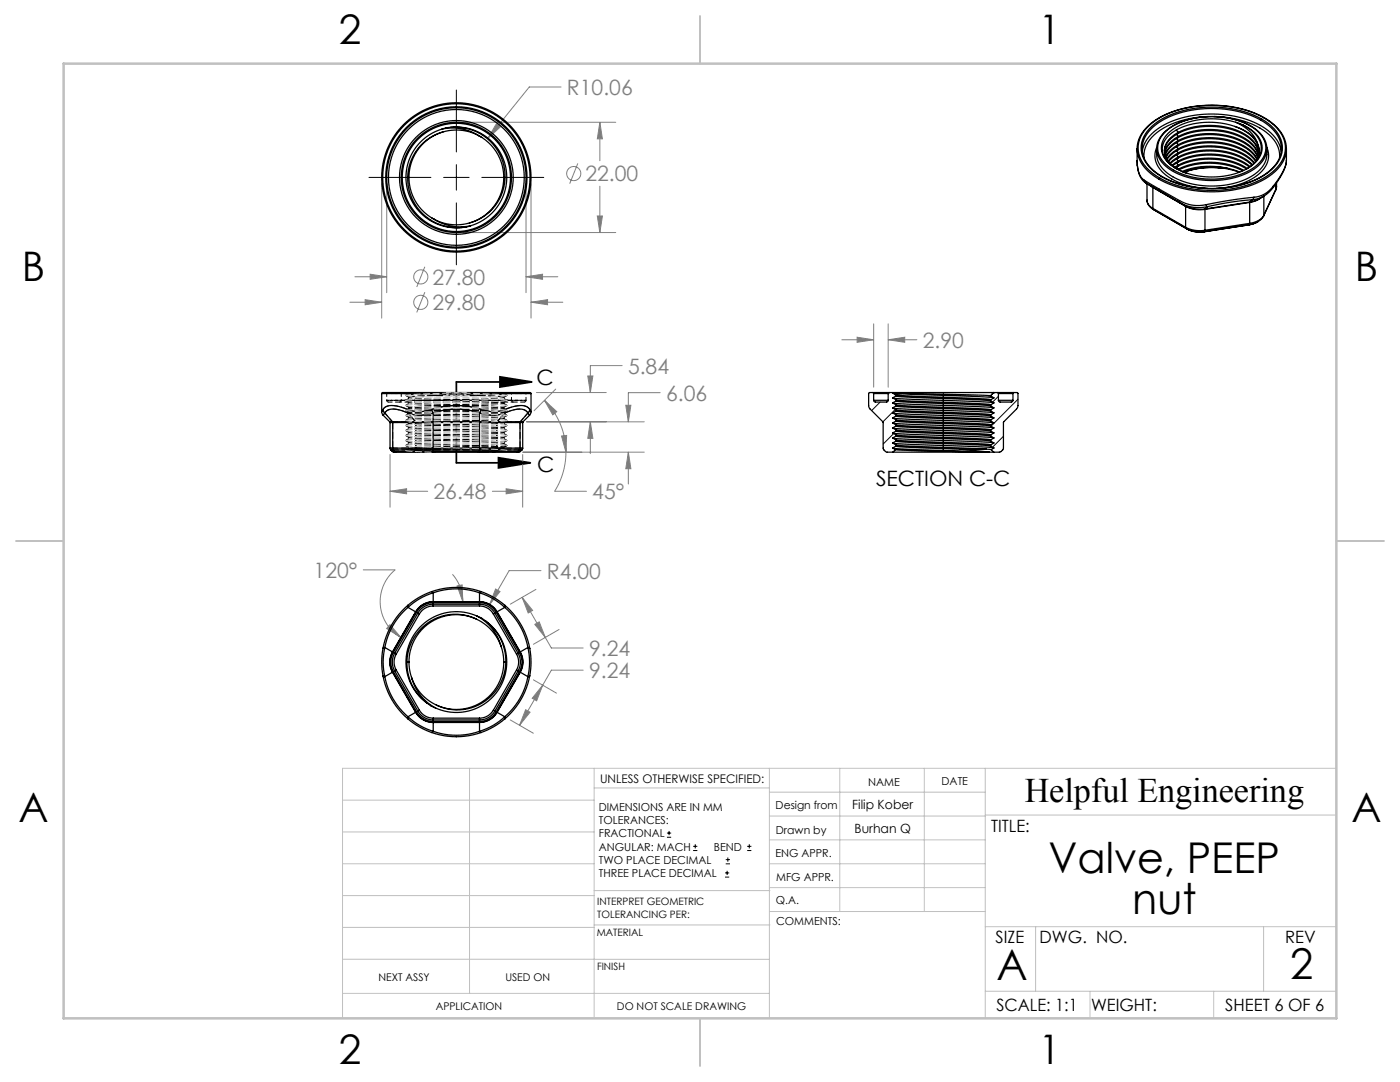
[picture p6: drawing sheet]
<svg xmlns="http://www.w3.org/2000/svg" width="279mm" height="216mm" viewBox="0 0 279 216" stroke-linecap="round" stroke-linejoin="round" font-family="sans-serif">
<g fill="none" stroke="#808080" stroke-width=".2">
<path d="M112 17.4h-6.4l-8.2 10.2M76.2 36.7v26.8M77.2 36.7v21.7M92.3 24.4h30.6M99.1 24.7l.8 .6-2.5 2.3zM105 36.7v21.7M106 36.7v26.8M115.3 32.6l-1.6 4M119.7 24.4l.5 3.3h-1zM119.7 24.4v7.7M119.7 37.2v9.2M70.8 55.2h6.4"/>
<path d="M72.9 59.8l3.3 .5-3.3 .5zM73.9 54.7l3.3 .5-3.3 .5zM84.8 53.2l-1.6 4.1M84.8 58.3l-1.6 4M92.3 46.4h30.6M105 55.2l3.3-.5v1zM105 55.2h6.3M119.2 43.1h1l-.5 3.3zM69.8 60.3h6.4M106 60.3l3.3-.5v1zM106 60.3h6.3M107 78.3h14"/>
<path d="M108.7 79.9l2.4 2.2-.8 .7zM108.7 79.9a14.6 14.6 0 0 1 4.2 10.3M110.9 77.6l-4.3 4.4M117.3 75h1l-.5 3.3zM124.2 73h-6.4v5.3M131.8 78.4h-6.4v5.8M168 67.8h6.4M171.1 67.3l3.3 .5-3.3 .5zM174.4 64.6v12.7M177.3 67.8l3.3-.5v1zM177.3 64.6v12.7M177.3 67.8h5.7"/>
<path d="M77.8 98l3.3-.5v1zM77.8 90.7v10.5M77.8 98h7.6M98.3 98h6M101 97.5l3.3 .5-3.3 .5zM104.3 90.7v10.5M104.3 90.2h24.3M105.1 84.2h23.5M112.1 87l1-.1-.2 3.3zM112.9 90.2a14.6 14.6 0 0 1-2.2 7.8h6.3M117.8 84.2l.5 3.3h-1zM117.8 84.2v6.3"/>
<path d="M124.9 80.9h1l-.5 3.3zM125.4 90.2l.5 3.3h-1zM125.4 90.2v6.4M72.5 113.7h6.3a8.2 8.2 0 0 0 1.2 13.5M90.3 114.6a8.2 8.2 0 0 1 2.1 5.4M91.2 116.9l1-.2 .2 3.3zM98.9 117.5l.9 .5-2.1 2.6zM104.2 119.2l2.1 2.6-.9 .5zM104.2 119.2l5.8 10.1h6.4M107 117.6l-5.2 3M108 113.9h-6.4l-3.9 6.7M77.8 124.6l2.2 2.6-2.8-1.8z"/>
<path d="M106.5 135.7l4.6 2.6M106.7 124.6l.9-.5 1.2 3.1zM108.3 136.7l-1.2 3.1-.9-.5zM111.6 125.6l-5.1 3M116.4 133.7h-6.4l-6.3 11M101.8 143.7l4.6 2.6M104.9 141.6l.9 .5-2.1 2.6z"/>
<circle cx="114.5" cy="34.6" r="1.41"/>
<circle cx="84" cy="55.2" r="1.41"/>
<circle cx="84" cy="60.3" r="1.41"/>
</g>
<g fill="none" stroke="#000" stroke-width=".2">
<path d="M91.1 18v12.3M73.6 35.4h12.4M88.5 35.4h5.1M91.1 32.9v5M96.2 35.4h12.3M91.1 40.5v12.3M133.1 167.1h.8M133.1 166.2h.8M133.5 165.8v.8M138.3 169.7h.9M138.3 168.9h.9M138.8 168.5v.8"/>
<path d="M144.7 175h.8M144.7 174.2h.8M144.8 172.4h.9M144.8 171.5h.9M145.1 173.8v.8M145.3 171.1v.8M149.1 169.7h.9M149.1 168.9h.9M149.5 168.5v.8"/>
</g>
<path d="M91.1 76.2h15M99.8 75.2l6.3 1-6.3 1zM91.1 92.4h14.7M99.5 91.3l6.3 1.1-6.3 1z" fill="none" stroke="#000" stroke-width=".35"/>
<path d="M91.1 76.2v16.2" fill="none" stroke="#000" stroke-width=".35" stroke-dasharray="6.3 1.3 1.3 1.3 1.3 1.3" stroke-dashoffset="1.5"/>
<g fill="none" stroke="#c0c0c0" stroke-width=".2">
<path d="M68.4 159.7h50.2M93.7 153.3v44.9M118.6 153.3v49.9M118.6 157.2h34.9M153.5 153.3v49.9M153.5 158.1h43.1M167.6 153.3v28.6M184.5 153.3v28.6M196.6 153.3v49.9M266.7 153.3h-198.3v49.9M68.4 178.7h50.2M68.4 172.4h50.2"/>
<path d="M68.4 166h50.2M118.6 177.7h35.1M153.5 167.6h43.1M153.5 162.8h43.1M153.5 172.4h43.1M153.5 177.1h43.1M196.6 162.6h70.1M68.4 198.2h85.1M68.4 185.1h50.2M68.4 191.4h50.2M118.6 191.4h34.9M118.6 184.6h35.1"/>
<path d="M153.7 181.9h42.9M196.6 197.8h70.1M196.6 184.9h70.1M206.7 184.9v12.9M217.5 197.8v5.4M242.2 197.8v5.4M252.2 184.9v12.9"/>
</g>
<path d="M139.7 3.2v9.5M3.2 107.9h9.5M266.7 107.9h9.5M139.7 203.2v9.5" fill="none" stroke="#c0c0c0" stroke-width=".25"/>
<path d="M12.7 12.7h254v190.5h-254z" fill="none" stroke="#c0c0c0" stroke-width=".5"/>
<path d="M99.8 75.2l6.3 1-6.3 1zM99.5 91.3l6.3 1.1-6.3 1z" fill="#000"/>
<path d="M77.8 98l3.3-.5v1zM101 97.5l3.3 .5-3.3 .5zM112.1 87l1-.1-.2 3.3zM108.7 79.9l2.4 2.2-.8 .7zM124.9 80.9h1l-.5 3.3zM125.4 90.2l.5 3.3h-1zM117.3 75h1l-.5 3.3zM117.8 84.2l.5 3.3h-1zM73.9 54.7l3.3 .5-3.3 .5zM105 55.2l3.3-.5v1zM119.7 24.4l.5 3.3h-1zM119.2 43.1h1l-.5 3.3zM99.1 24.7l-1.7 2.9 2.5-2.3zM72.9 59.8l3.3 .5-3.3 .5zM106 60.3l3.3-.5v1zM104.2 119.2l2.1 2.6-.9 .5zM106.7 124.6l.9-.5 1.2 3.1zM98.9 117.5l-1.2 3.1 2.1-2.6zM108.3 136.7l-1.2 3.1-.9-.5zM104.9 141.6l.9 .5-2.1 2.6zM77.8 124.6l2.2 2.6-2.8-1.8zM91.2 116.9l1-.2 .2 3.3zM177.3 67.8l3.3-.5v1zM171.1 67.3l3.3 .5-3.3 .5z" fill="#808080"/>
<g fill="none" stroke="#000" stroke-width=".25">
<path d="M81.4 35.4a9.9 9.9 0 0 0 10.8 10M81.4 35.4h.2M81.6 35.4a9.5 9.5 0 0 0 5 8.3M88.2 25.8a10.1 10.1 0 0 0-7 11.6 10.1 10.1 0 0 0 11 8M88.2 25.8a9.8 9.8 0 0 1 7.4 1.3M88.3 26.4a9.4 9.4 0 0 0-6.7 9M89.9 25.4a10.1 10.1 0 0 1 11 8 10.1 10.1 0 0 1-7 11.6M89.9 25.4a9.9 9.9 0 0 1 10.9 10M89.9 25.4l-1.7 .4M95.6 27.1l.6 .3M95.6 27.1a9.7 9.7 0 0 0-14.2 8.3M95.6 27.1a9.5 9.5 0 0 1 4.9 8.3"/>
<path d="M100.5 35.4a9.4 9.4 0 0 1-6.6 9M100.5 35.4h.3M100.8 35.4a9.7 9.7 0 0 1-14.2 8.3M226.9 29.7a7.2 7.2 0 0 1 4.2-6 22.1 22.1 0 0 1 22.5 .6 7 7 0 0 1 3.1 5.4M226.9 29.7v2.3M226.9 32v.1M226.9 32.1l.1 .8M226.9 32l.1 .9M227 32.9a4.5 4.5 0 0 0 1.7 3.7M227 32.9a3.7 3.7 0 0 0 1.4 3.1M227.9 29.7a7 7 0 0 1 4.3-5.8 21.6 21.6 0 0 1 19.9 .4 6.7 6.7 0 0 1 3.6 5.4M227.9 29.7h.1"/>
<path d="M227.9 29.7a6.6 6.6 0 0 0 3.8 5.4 21.4 21.4 0 0 0 20.8-.3 6.6 6.6 0 0 0 3.2-5.1M228 30.2a7.6 7.6 0 0 1 4.7-5.5 21.7 21.7 0 0 1 19.4 .7 7 7 0 0 1 3.6 4.9M228.4 36l7 4M228.4 36l.4 .6M228.7 36.5l.1 .1M228.8 36.6l6.5 3.8M228.8 36.6l7.8 4.5M228.9 39.9a1.96 1.96 0 0 0 1.2 1.7M228.9 36.7v3.2M228.9 40a2.2 2.2 0 0 0 1.3 1.8M229.2 25.2a18.9 18.9 0 0 1 12.6-4.2 19.2 19.2 0 0 1 12.5 4 5.6 5.6 0 0 1 .2 8.9 18.9 18.9 0 0 1-12.7 4.1 19.2 19.2 0 0 1-12.4-4 5.6 5.6 0 0 1-.2-8.8zM229.4 25.7a16.9 16.9 0 0 1 11.5-4.3 19.6 19.6 0 0 1 12.3 3.3 5.6 5.6 0 0 1 2.2 7 11.7 11.7 0 0 1-8 5.3 21.8 21.8 0 0 1-16.2-2.2 6.4 6.4 0 0 1-3.4-5.8l.5-1.7z"/>
<path d="M229.6 37l.5 .4M230 37.3l.1 .1M230.1 37.4l6.5 3.8M230.1 37.4v4.2M230.8 29.7a6.1 6.1 0 0 1 4.1-5 16.2 16.2 0 0 1 15.6 1 5.2 5.2 0 0 1 2.3 4M230.8 29.7a5.6 5.6 0 0 0 3.5 4.6 17 17 0 0 0 16-.6 5.1 5.1 0 0 0 2.5-4M230.8 29.7v1.1a5.7 5.7 0 0 0 3.7 4.7 16.9 16.9 0 0 0 16-.8 5 5 0 0 0 2.3-3.9v-1.1M230.8 29.4a4.4 4.4 0 0 0 1.9 5.6 14.9 14.9 0 0 0 8.3 2.6M232.3 26.6a13.9 13.9 0 0 1 10.6-3.3 12 12 0 0 1 8.8 3.7 4.2 4.2 0 0 1-1.2 6.2 16.2 16.2 0 0 1-17.3 0 4.2 4.2 0 0 1-.9-6.6zM232.4 30.2a5 5 0 0 1 3.6-4 14.7 14.7 0 0 1 13.3 1.4 4.9 4.9 0 0 1 2 3M232.4 30.6a5.4 5.4 0 0 1 3.9-3.7 14.5 14.5 0 0 1 13.2 1.7l1 1.1 .7 1.3M232.5 31a6.7 6.7 0 0 1 5.1-3.7 14.1 14.1 0 0 1 12 2.2l1 1.1 .4 .8"/>
<path d="M232.7 31.4a7 7 0 0 1 4.9-3.3 14.4 14.4 0 0 1 11.9 2.1l.8 .8 .5 .8M232.8 31.6a4.8 4.8 0 0 0 2 2.1M232.8 31.6a5.8 5.8 0 0 0 2.1 2.1M232.9 31.8a9.4 9.4 0 0 1 7.1-3.3 13.6 13.6 0 0 1 9.5 2.5l1.1 1.2M233.2 32.2a10.7 10.7 0 0 1 8-2.9 11.8 11.8 0 0 1 9.1 3.3M233.6 32.7a12.5 12.5 0 0 1 10.2-2.4 11 11 0 0 1 6.1 2.7M234 33.1a14.1 14.1 0 0 1 13.4-1l2 1.2M234.6 33.5a14.5 14.5 0 0 1 14.2 .2M234.8 25.9l.3 .5M234.8 26.8l.3 .4M234.8 31.7l.3 .4M234.8 33.3l.3 .5"/>
<path d="M234.8 28.5l.3 .4M234.8 30.9l.3 .4M234.8 32.5l.3 .5M234.8 27.6l.3 .5M234.8 29.3l.3 .4M234.8 30.1l.3 .4M235.1 27.2a4.7 4.7 0 0 0-2.7 3.3M235.1 28.1a5.2 5.2 0 0 0-2.6 2.8M235.1 28.9l-1.4 1-1 1.4M235.1 27.2a14.6 14.6 0 0 1 14.1 .9 5.1 5.1 0 0 1 2 2.8M235.1 28.9a14.6 14.6 0 0 1 14.1 .8l1 1 .7 1M235.1 30.5l-1 .7-1 .9"/>
<path d="M235.1 30.5a14.4 14.4 0 0 1 14.4 1.1l.9 .9M235.1 32.1l-1.2 .9M235.1 32.1a14.4 14.4 0 0 1 14.4 1.1M235.1 33.8a14.9 14.9 0 0 1 13.1 .2M235.1 26.4a4.1 4.1 0 0 0-2.6 4.3l.3 .9M235.1 26.4a14.4 14.4 0 0 1 14.4 1.1l1.1 1.3 .5 .9 .2 .8M235.1 28.1a14.4 14.4 0 0 1 14.4 1.1l1.1 1.2 .5 .9M235.1 29.7l-1.5 1-.7 1M235.1 29.7a14.6 14.6 0 0 1 14.1 .8l.7 .7 .8 .9M235.1 31.3l-1.6 1.2M235.1 31.3a14.7 14.7 0 0 1 13.9 .8l1 .8M235.1 33l-.7 .4"/>
<path d="M235.1 33a14.7 14.7 0 0 1 13.8 .6M235.1 33.8h.1M235.3 33.9a15 15 0 0 1 12.7 .2M235.8 34.1l1.2 .5M237.8 33.8l-1.6 .5M237.8 33.8a16.9 16.9 0 0 1 9.5 .6M241.1 23.3a17.8 17.8 0 0 0-10.7 3.6 5.6 5.6 0 0 0-2.1 4.6M242.3 23.2a17.4 17.4 0 0 1 11 3.7 5.5 5.5 0 0 1 2.1 4.6M243.5 33.5a15.9 15.9 0 0 0-7.2 .9M243.5 33.5l-2.2-.1-1.7 .2-3.3 .8M243.5 33.5l.6 .1M245.1 33.6a15.3 15.3 0 0 0-9.2 .6"/>
<path d="M245.1 33.6a16 16 0 0 0-7.3 .2M245.1 33.6l2.3 .7M246.4 25.2a7.4 7.4 0 0 1 4.7 3.9l.2 1.1M246.4 25.2a7.5 7.5 0 0 1 4.5 3.2M246.4 25.2a14.5 14.5 0 0 0-12.5 1.3 3.8 3.8 0 0 0 0 6.6l.8 .5M246.6 24.4l1.5 .6M246.6 24.4a15.3 15.3 0 0 0-12.8 1.6 4 4 0 0 0-.1 6.9l1.4 .9 1.9 .8M246.6 24.4a7.6 7.6 0 0 1 4.3 4M248.1 25a5.4 5.4 0 0 1 3.8 4.7 5.7 5.7 0 0 1-3.9 4.4 16.4 16.4 0 0 1-11 .5M248.1 25a5.5 5.5 0 0 1 3.6 4.7 5.3 5.3 0 0 1-3 4.1M249.9 39.9l-4.3 .4-4.7 .9M249.9 39.9l-.5 .4"/>
<path d="M250.3 39.4l-4.6 .5-5 .9M250.3 39.4l-.4 .5M250.9 28.4a3.7 3.7 0 0 1-.4 3.9M251.7 39.4l-.1 .1a4.7 4.7 0 0 1-2.2 .9M252.2 39.2l-1.2 .4-1.1 .3M252.2 39.2l-1.5 .8-1.3 .3M252.2 39.1v3.8M252.8 29.4a4.4 4.4 0 0 1-1.9 5.6 14.9 14.9 0 0 1-8.1 2.6M252.8 29.4v.3M254.1 37.4l-1 1.1-.9 .7M254.1 37.1a5.3 5.3 0 0 1-3.8 2.3M254.1 37.1v.3"/>
<path d="M254.6 37.8l-2.4 5.3M254.6 36.7v1.1M254.8 37.2l-.2 .7v-.1M254.8 37.2l-.2 .6M254.8 36.5v.7M255.7 29.7h.1M256.7 32a9.6 9.6 0 0 1-2.6 5.1M256.7 32a10.8 10.8 0 0 1-2.6 5.4M256.7 29.7a7.3 7.3 0 0 1-4.2 6 23.1 23.1 0 0 1-21.7-.2 7.2 7.2 0 0 1-3.9-5.8M256.7 29.7v2.3M86.2 43.5l.4 .2M86.6 43.7a9.8 9.8 0 0 0 7.3 1.3"/>
<path d="M93.9 45l-1.7 .4M230.1 41.6l.1 .2M230.1 41.6l6.5 3.8M230.2 41.8l6.7 3.9M235.3 40.4a7.5 7.5 0 0 0 5.6 .8M235.4 40a7.3 7.3 0 0 0 5.3 .8M235.4 40l-.1 .4M236.6 41.1a6.3 6.3 0 0 0 3.9 .6M236.6 41.1v.1M236.6 41.2l1.8 .6h2.1M236.6 45.4l1.8 .6h2.1M236.6 45.4a4.1 4.1 0 0 0 3.5 .8h.3"/>
<path d="M236.6 41.2v4.2M236.9 45.7a5.4 5.4 0 0 0 3.5 .5M237 45.7a5.5 5.5 0 0 0 3.3 .5M240.4 46.2h-.1M240.4 46.2h.1M240.5 46l-.1 .2M240.5 41.8v4.2M240.5 41.7v.1M240.7 40.8l.2 .4M240.9 41.2l-.4 .5M249.3 44.9h.1M249.3 44.9l-9 1.3"/>
<path d="M249.4 44.8l-9 1.4M249.4 44.8l-.1 .1M249.4 44.6v.2M249.4 40.4l-8.9 1.4M249.4 40.4v4.2M249.4 44.6l-8.9 1.4M249.4 40.3v.1M249.4 40.3l-8.9 1.4M250.8 44.4l-1.5 .5M251.1 44.2l-1.7 .6M251.1 44.2l-.3 .2M252.2 43.1l-.5 .6-.6 .5"/>
<path d="M252.2 42.9a3.7 3.7 0 0 1-2.8 1.7M252.2 42.9v.2M76.2 78.5l.2-.2h29.4l.2 .2M76.2 78.5h29.8M76.2 78.5v3.7M106 78.5v3.7M174.2 78.3h-.7l-.1 .2v2.8l2.8 3 .1 5.4 .6 .5h1.3M174.2 78.3l.2 .2M174.2 78.3h3.2M174.4 79.9l.1 .2 .2 .1h2.3l.3-.3M174.4 78.5h2.9M174.4 79.9h2.9"/>
<path d="M174.4 78.5v1.4M177.3 78.5v1.4M177.5 78.3l-.2 .2M177.5 78.3h.7M178.2 78.3h19.7M178.2 78.3v.1M178.2 78.4l20.1 1M178.2 79.4l20.1 1M178.2 78.4l10.1 .3M178.2 78.4l.2 .2M178.4 78.6l1.5 .3M178.4 78.6l.4 .3"/>
<path d="M178.8 79l-.7 .4 .7 .4M178.8 79l2 .2 7.5 .3M178.8 78.9h1.1M178.8 79.8l2 .2 7.5 .3M178.8 78.9v.1M178.8 79.8v.2M179.9 78.9l8.4 .4M188.3 78.7l9.1 .2M188.3 79.3l7.4 .3 2 .2M188.3 79.5l7.4 .3 2 .2M188.3 78.7v.6M188.3 79.5v.8"/>
<path d="M197.4 78.9h.3M197.4 78.9l.3 .1M197.7 79l.7 .4-.7 .4M197.7 78.9v.1M197.7 79.8v.2M197.9 78.3l.2 .3M197.9 78.3h.3M198.1 78.6l-.4 .3M198.2 78.3l.1 .1M198.2 78.3h.1M198.3 78.3h.1M198.3 78.3h.8"/>
<path d="M198.3 78.3v.1M198.3 78.4l-.2 .2M199.1 78.3l.2 .2M199.1 78.3h3.3M199.3 79.9l.1 .2 .2 .1h2.3l.3-.3M199.3 78.5h2.9M199.3 79.9h2.9M199.3 78.5v1.4M202.2 78.5v1.4M202.4 78.3l-.2 .2M202.4 78.3h.6l.2 .2-.1 2.8-2.8 3-.1 5.4-.6 .5h-1.3M76.2 82.2l.3 .7"/>
<path d="M76.4 81.7a2.37 2.37 0 0 1 2.7-.7l2.3 .7M76.4 81.7l.4 .7M76.4 81.7l-.2 .5M76.5 82.9l1.3 1.3M76.8 82.4a2.13 2.13 0 0 1 2.5-.7l2.1 .7M76.8 82.4l-.3 .5M76.8 82.4l1.5 1.8M77.8 84.2v.1M77.8 84.2h.5M77.8 89.4l.2 .4M77.8 84.3h.6M77.8 89.4h.6"/>
<path d="M77.8 84.3v5.1M78 89.8h.5M78 89.8l.3 .3M78.3 90.1l.8 .1M78.3 90.1h.5M78.3 84.2l.1 .1M78.3 84.2h4.6M78.4 89.4l.1 .4M78.4 84.3h4.6M78.4 89.4h4.6M78.4 84.3v5.1M78.5 89.8h4.6"/>
<path d="M78.5 89.8l.3 .3M78.8 90.1l.3 .1M78.8 90.1h4.6M79.1 90.2h4.6M81.4 81.7a6.5 6.5 0 0 0 4.7 0M81.4 81.7v.7M81.4 82.4a7.3 7.3 0 0 0 5.1 0M81.4 82.4l1.5 1.8M82.9 84.2h3.6M82.9 84.2l.1 .1M83 84.3h3.5M83 89.4h3.5"/>
<path d="M83 89.4l.1 .4M83 84.3v5.1M83.1 89.8h3.4M83.1 89.8l.3 .3M83.4 90.1h3.1M83.4 90.1l.3 .1M83.7 90.2h2.8M86.1 81.7a15.9 15.9 0 0 1 9.9 0M86.1 81.7l.4 .7M86.5 82.4a13.9 13.9 0 0 1 9.2 0M86.5 84.2v.1M86.5 89.4v.4"/>
<path d="M86.5 90.1v.1M86.5 84.2h9.2M86.5 82.4v1.8M86.5 84.3v5.1M86.5 89.8v.3M86.5 84.3h9.2M86.5 89.4h9.2M86.5 89.8h9.2M86.5 90.1h9.2M86.5 90.2h9.2M95.7 82.4a7.3 7.3 0 0 0 5 0M95.7 84.2h3.5"/>
<path d="M95.7 84.2v.1M95.7 84.3h3.5M95.7 89.4v.4M95.7 89.4h3.5M95.7 89.8h3.3M95.7 90.1h3.1M95.7 90.2h2.8M95.7 90.1v.1M95.7 82.4v1.8M95.7 84.3v5.1M95.7 89.8v.3M96 81.7a6.5 6.5 0 0 0 4.8 0"/>
<path d="M96 81.7l-.3 .7M98.5 90.2h4.6M98.8 90.1l-.3 .1M98.8 90.1h4.6M99 89.8h4.7M99 89.8l-.2 .3M99.2 89.4l-.2 .4M99.2 84.3h4.6M99.2 89.4h4.6M99.2 84.3v5.1M99.2 84.2v.1M99.2 84.2h4.6"/>
<path d="M100.7 82.4a5.5 5.5 0 0 1 4-.6l.7 .6M100.7 82.4l-1.5 1.8M100.8 81.7a6.3 6.3 0 0 1 4.2-.6l.7 .6M100.8 81.7l-.1 .7M103.4 90.1l-.3 .1M103.4 90.1h.5M103.7 89.8h.5M103.7 89.8l-.3 .3M103.8 89.4l-.1 .4M103.8 84.3h.5M103.8 89.4h.5M103.8 84.3v5.1"/>
<path d="M103.8 84.2v.1M103.8 84.2h.6M103.9 90.1l-.8 .1M104.2 89.8l-.3 .3M104.3 89.4l-.1 .4M104.3 84.3v5.1M104.4 84.2l-.1 .1M105.4 82.4l.3 .5M105.4 82.4l-1.6 1.8M105.7 82.9l-1.3 1.3M105.7 81.7l-.3 .7M105.7 81.7l.3 .5"/>
<path d="M106 82.2l-.3 .7M178.2 90.2h18.2M178.2 89.4l18.8 .8M178.2 86.4l20.1 1M178.2 85.4l20.1 1M178.2 81.4l20.1 1M178.2 83.4l20.1 1M178.2 82.4l20.1 1M178.2 88.4l20.1 1M178.2 87.4l20.1 1M178.2 84.4l20.1 1M178.2 80.4l20.1 1"/>
<path d="M178.7 89.7l9.6 .3M178.7 89.7l-.5 .5M178.8 89l-.7 .4 .6 .3M178.8 86l-.7 .4 .7 .4M178.8 86l2 .2 7.5 .3M178.8 85.8l2 .2 7.5 .3M178.8 85l-.7 .4 .7 .4M178.8 81.8l2 .2 7.5 .3M178.8 81l-.7 .4 .7 .4M178.8 82l2 .2 7.5 .3M178.8 83l-.7 .4 .7 .4M178.8 83l2 .2 7.5 .3"/>
<path d="M178.8 82l-.7 .4 .7 .4M178.8 82.8l2 .2 7.5 .3M178.8 81l2 .2 7.5 .3M178.8 85l2 .2 7.5 .3M178.8 89l2 .2 7.5 .3M178.8 88l-.7 .4 .7 .4M178.8 88l2 .2 7.5 .3M178.8 87l-.7 .4 .7 .4M178.8 87l2 .2 7.5 .3M178.8 84l-.7 .4 .7 .4M178.8 84l2 .2 7.5 .3M178.8 80l-.7 .4 .7 .4"/>
<path d="M178.8 80l2 .2 7.5 .3M178.8 80.8l2 .2 7.5 .3M178.8 84.8l2 .2 7.5 .3M178.8 88.8l2 .2 7.5 .3M178.8 87.8l2 .2 7.5 .3M178.8 86.8l2 .2 7.5 .3M178.8 83.8l2 .2 7.5 .3M178.8 80.8v.2M178.8 81.8v.2M178.8 82.8v.2M178.8 83.8v.2M178.8 84.8v.2"/>
<path d="M178.8 85.8v.2M178.8 86.8v.2M178.8 87.8v.2M178.8 88.8v.2M188.3 90l8.1 .2M188.3 86.3l7.4 .3 2 .2M188.3 86.5l7.4 .3 2 .2M188.3 82.3l7.4 .3 2 .2M188.3 82.5l7.4 .3 2 .2M188.3 83.3l7.4 .3 2 .2M188.3 83.5l7.4 .3 2 .2M188.3 81.3l7.4 .3 2 .2"/>
<path d="M188.3 81.5l7.4 .3 2 .2M188.3 85.3l7.4 .3 2 .2M188.3 85.5l7.4 .3 2 .2M188.3 89.3l8.5 .3M188.3 89.5l3.2 .1M188.3 88.3l7.4 .3 2 .2M188.3 88.5l7.4 .3 2 .2M188.3 87.3l7.4 .3 2 .2M188.3 87.5l7.4 .3 2 .2M188.3 84.3l7.4 .3 2 .2M188.3 84.5l7.4 .3 2 .2M188.3 80.3l7.4 .3 2 .2"/>
<path d="M188.3 80.5l7.4 .3 2 .2M188.3 80.5v.8M188.3 81.5v.8M188.3 82.5v.8M188.3 83.5v.8M188.3 84.5v.8M188.3 85.5v.8M188.3 86.5v.8M188.3 87.5v.8M188.3 88.5v.8M188.3 89.5v.5M191.5 89.6h5.3"/>
<path d="M191.5 89.6l5.9 .6M196.4 90.2h.6M196.8 89.6l1 .1M197 90.2h.4M197.4 90.2h.9M197.7 87l.7 .4-.7 .4M197.7 84l.7 .4-.7 .4M197.7 80l.7 .4-.7 .4M197.7 86l.7 .4-.7 .4M197.7 81l.7 .4-.7 .4M197.7 82l.7 .4-.7 .4M197.7 85l.7 .4-.7 .4"/>
<path d="M197.7 88l.7 .4-.7 .4M197.7 83l.7 .4-.7 .4M197.7 89l.7 .4-.6 .3M197.7 80.8v.2M197.7 81.8v.2M197.7 82.8v.2M197.7 83.8v.2M197.7 84.8v.2M197.7 85.8v.2M197.7 86.8v.2M197.7 87.8v.2M197.7 88.8v.2"/>
<path d="M197.8 89.7l.5 .5M86.1 118.1a14.9 14.9 0 0 0-4.7 2.7M86.1 118.1l.4 .2M86.1 118.1a14.9 14.9 0 0 1 9.9 0M86.5 118.3a12.9 12.9 0 0 0-5.1 2.9M86.5 118.3a13.9 13.9 0 0 1 9.2 0M86.5 118.3v1.7M95.7 118.3a12.9 12.9 0 0 1 5 2.9M95.7 118.3v1.7M96 118.1l-.3 .2M96 118.1a14.9 14.9 0 0 1 4.8 2.7M76.4 129.4a14.9 14.9 0 0 0 0 5.4"/>
<path d="M76.4 134.8l.4 .2M76.4 134.8a14.9 14.9 0 0 0 5 8.6M76.8 135a13.9 13.9 0 0 0 4.6 8M76.8 129.2a12.9 12.9 0 0 0 0 5.8M76.8 129.2l-.4 .2M76.8 129.2l1.5 .9M78.3 130.1h.1M78.3 130.1a4.1 4.1 0 0 0 0 4M78.3 134.1l-1.5 .9M78.3 134.1l4.6 8M78.4 130.1l.1 .1M78.4 130.1a4 4 0 0 0 0 4"/>
<path d="M78.4 134.1h-.1M78.4 134.1l4.6 8M78.5 130.2a3.9 3.9 0 0 0 0 3.8M78.5 134l-.1 .1M78.5 130.2l.3 .1M78.5 134l4.6 8M78.8 130.3l.3 .2M78.8 130.3a3.5 3.5 0 0 0 0 3.6M78.8 133.9l4.6 8M78.8 133.9l-.3 .1M79.1 130.5a3.2 3.2 0 0 0 0 3.2M79.1 133.7l-.3 .2"/>
<path d="M79.1 133.7l4.6 8M81.2 132.1a10 10 0 0 0 4 8.2M81.2 132.1h.4M81.4 120.8v.4M81.4 120.8a14.9 14.9 0 0 0-5 8.6M81.4 121.2a13.9 13.9 0 0 0-4.6 8M81.4 121.2l1.5 .9M81.6 132.1l.2 1.6 .4 1.6M82.1 135.2l.2 .3M82.2 135.3a9.6 9.6 0 0 0 4.7 6M82.9 122.1h.1M82.9 122.1l-4.6 8"/>
<path d="M83 122.1l.1 .1M83 122.1l-4.6 8M83.1 122.2l.3 .1M83.1 122.2l-4.6 8M83.4 122.3l.3 .2M83.4 122.3l-4.6 8M83.7 122.5l-4.6 8M86.5 120.9a3.2 3.2 0 0 0-2.8 1.6M86.5 120.6v.3M86.5 120.6a3.5 3.5 0 0 0-3.1 1.7M86.5 120.3a3.9 3.9 0 0 0-3.4 1.9M86.5 120.1v.2"/>
<path d="M86.5 120.1a4 4 0 0 0-3.5 2M86.5 120v.1M86.5 120a4.1 4.1 0 0 0-3.6 2.1M86.5 120.3v.3M86.5 120.9h9.2M86.5 120.6h9.2M86.5 120.3h9.2M86.5 120.1h9.2M86.5 120h9.2M95 123.5a9.5 9.5 0 0 0-13.4 8.6M95.2 122.9a9.6 9.6 0 0 1 4.8 6M95.2 122.9a10.1 10.1 0 0 0-12.8 4.2 10.1 10.1 0 0 0 2.8 13.2"/>
<path d="M95.2 122.9l1.7 1M95.7 120.9a3.2 3.2 0 0 1 2.8 1.6M95.7 120.6v.3M95.7 120.6a3.5 3.5 0 0 1 3.1 1.7M95.7 120.3a3.9 3.9 0 0 1 3.3 1.9M95.7 120.1v.2M95.7 120.1a4 4 0 0 1 3.5 2M95.7 120v.1M95.7 120a4.1 4.1 0 0 1 3.5 2.1M95.7 120.3v.3M96.9 123.9a10 10 0 0 1 4 8.2M96.9 123.9a10.1 10.1 0 0 1 2.9 13.2 10.1 10.1 0 0 1-12.9 4.2"/>
<path d="M98.5 122.5l4.6 8M98.8 122.3l-.3 .2M98.8 122.3l4.6 8M99 122.2l-.2 .1M99 122.2l4.7 8M99.2 122.1l-.2 .1M99.2 122.1l4.6 8M99.2 122.1h.1M99.9 128.7l.1 .4M100 128.9a9.7 9.7 0 0 0-10.8-6.2 9.7 9.7 0 0 0-8 9.4M100 128.9l.4 1.5 .1 1.7M100.5 132.1a9.5 9.5 0 0 1-13.3 8.6"/>
<path d="M100.5 132.1h.4M100.7 121.2a13.9 13.9 0 0 1 4.7 8M100.7 121.2l-1.5 .9M100.8 120.8l-.1 .4M100.8 120.8a14.9 14.9 0 0 1 4.9 8.6M100.9 132.1a9.7 9.7 0 0 1-8 9.4 9.7 9.7 0 0 1-10.7-6.2M103.1 130.5a3.2 3.2 0 0 1 0 3.2M103.1 133.7l.3 .2M103.1 133.7l-4.6 8M103.4 130.3l-.3 .2M103.4 130.3a3.5 3.5 0 0 1 0 3.6M103.4 133.9l-4.6 8"/>
<path d="M103.4 133.9l.3 .1M103.7 130.2a3.9 3.9 0 0 1 0 3.8M103.7 134l.1 .1M103.7 134l-4.7 8M103.7 130.2l-.3 .1M103.8 130.1l-.1 .1M103.8 130.1a4 4 0 0 1 0 4M103.8 134.1h.1M103.8 134.1l-4.6 8M103.8 130.1h.1M103.8 130.1a4.1 4.1 0 0 1 0 4M103.8 134.1l1.6 .9"/>
<path d="M105.4 135a13.9 13.9 0 0 1-4.7 8M105.4 129.2a12.9 12.9 0 0 1 0 5.8M105.4 129.2l.3 .2M105.4 129.2l-1.6 .9M105.7 129.4a14.9 14.9 0 0 1 0 5.4M105.7 134.8l-.3 .2M105.7 134.8a14.9 14.9 0 0 1-4.9 8.6M81.4 143.4a14.9 14.9 0 0 0 4.7 2.8M81.4 143a12.9 12.9 0 0 0 5.1 2.9M81.4 143v.4M82.9 142.1a4.1 4.1 0 0 0 3.6 2.1M82.9 142.1l-1.5 .9"/>
<path d="M83 142.1a4 4 0 0 0 3.5 2M83 142.1h-.1M83.1 142a3.9 3.9 0 0 0 3.4 2M83.1 142l-.1 .1M83.4 141.9a3.5 3.5 0 0 0 3.1 1.8M83.4 141.9l-.3 .1M83.7 141.7a3.2 3.2 0 0 0 2.8 1.6M83.7 141.7l-.3 .2M85.2 140.3l1.7 1M86.1 146.2a14.9 14.9 0 0 0 9.9 0M86.5 143.3v.4M86.5 144v.1"/>
<path d="M86.5 144.1v.1M86.5 145.9a13.9 13.9 0 0 0 9.2 0M86.5 145.9l-.4 .3M86.5 143.7v.3M86.5 144.2v1.7M86.5 143.3h9.2M86.5 143.7h9.2M86.5 144h9.2M86.5 144.1h9.2M86.5 144.2h9.2M95.7 143.3v.4M95.7 144v.1"/>
<path d="M95.7 144.1v.1M95.7 145.9l.3 .3M95.7 143.7v.3M95.7 144.2v1.7M98.5 141.7a3.2 3.2 0 0 1-2.8 1.6M98.5 141.7l.3 .2M98.8 141.9a3.5 3.5 0 0 1-3.1 1.8M98.8 141.9l.2 .1M99 142a3.9 3.9 0 0 1-3.3 2M99 142l.2 .1M99.2 142.1a4 4 0 0 1-3.5 2M99.2 142.1h.1"/>
<path d="M99.2 142.1a4.1 4.1 0 0 1-3.5 2.1M99.2 142.1l1.5 .9M100.7 143a12.9 12.9 0 0 1-5 2.9M100.7 143l.1 .4M100.8 143.4a14.9 14.9 0 0 1-4.8 2.8"/>
<circle cx="91.1" cy="35.4" r="14.7"/>
<circle cx="91.1" cy="35.4" r="14.9"/>
<circle cx="91.1" cy="35.4" r="11"/>
<circle cx="91.1" cy="35.4" r="14.1"/>
<circle cx="91.1" cy="35.4" r="10.8"/>
<circle cx="91.1" cy="35.4" r="13.9"/>
<circle cx="91.1" cy="35.4" r="13.6"/>
<circle cx="91.1" cy="35.4" r="11.4"/>
</g>
<path d="M86.6 78.9h7.1M88.5 78.9l-7.1-.2M93.7 78.9l7.1-.2M81.4 81.7a6.3 6.3 0 0 0-4.3-.6l-.7 .6M83 84.3h3.5M86.5 89.8h-3.4M86.5 89.4h-3.5M95.1 89.6l5.4-.3M95.7 84.3h3.5M99 89.8h-3.3M99.2 89.4h-3.5M105.7 81.7a2.38 2.38 0 0 0-2.6-.7l-2.3 .7" fill="none" stroke="#000" stroke-width=".2" stroke-dasharray="1.3 .6" stroke-dashoffset="-.1"/>
<g fill="none" stroke="#000" stroke-width=".2" stroke-dasharray="1.3 .6">
<path d="M77 78.3l.2 .2M77.2 79.9l.1 .2 .2 .1M80.1 79.9l-.1 .2-.3 .1M80.3 78.3l-.2 .2M81 78.3l.4 .4M81.4 78.7l-.4 .2M81.4 78.7l10.8-.4M81.6 79.3l5-.4M81.6 79.3v.2M100.5 79.3l-4.9-.4M100.5 79.5v-.2M100.8 78.7l-10.9-.4"/>
<path d="M100.8 78.7l.4 .2M100.8 78.7h.1M100.8 78.7l.3-.4M101.2 78.9l-.4-.2M102.1 78.5l-.2-.2M105 78.5l.2-.2M106 78.5h-29.8M76.4 81.7l-.2 .5M76.8 82.4l-.3 .5M77.8 84.3h.6M78.3 84.2h-.5M78.4 84.3l-.1-.1"/>
<path d="M78.4 84.3v5.1M78.4 89.4l.1 .4M78.4 89.4h-.6M78.5 89.8l.3 .3M78.5 89.8h-.5M78.8 90.1l.3 .1M78.8 90.1h-.5M81 89.9l.2 .2M81.2 90l-.2-.1M81.2 90h.1M81.2 90l-.2 .2M81.4 82.4a5.5 5.5 0 0 0-4-.6l-.6 .6"/>
<path d="M81.6 88.3v.2M81.6 86.3v.2M81.6 84.3v.2M81.6 82.3v.2M81.6 80.3v.2M81.6 89.3v.2M81.6 87.3v.2M81.6 85.3v.2M81.6 83.3v.2M81.6 81.3v.2M82.2 89.6l-.6-.1M83 89.4l.1 .4"/>
<path d="M83 84.3v5.1M83 84.3l-.1-.1M83.4 90.1l.3 .1M83.4 90.1l-.3-.3M86.5 90.1v.1M86.5 82.4a7.3 7.3 0 0 1-5.1 0M86.5 89.8v.3M86.5 89.4v.4M86.5 84.3v5.1M86.5 84.3v-.1M91.1 80.9l-2.5 .2-2.5 .6M95.7 90.1v.1"/>
<path d="M95.7 90.1v-.3M95.7 89.4v.4M95.7 84.3v5.1M95.7 84.3v-.1M96 81.7l-2.4-.6-2.5-.2M96.1 90.2l5.1-.3M98.8 90.1l-.3 .1M99 89.8l-.2 .3M99.2 89.4l-.2 .4M99.2 84.3v5.1M99.2 84.3v-.1M100.5 89.5l-.5 .1"/>
<path d="M100.5 81.5v-.2M100.5 83.5v-.2M100.5 85.5v-.2M100.5 87.5v-.2M100.5 89.5v-.2M100.5 80.5v-.2M100.5 82.5v-.2M100.5 84.5v-.2M100.5 86.5v-.2M100.5 88.5v-.2M100.7 82.4a7.3 7.3 0 0 1-5 0M100.9 90.1l.3-.2"/>
<path d="M101.1 90.2l-.2-.2M101.2 88.9l-3.4 .3-14.2 .5-2.6 .2M101.2 89.9l-.3 .1M102.4 80.2l-.2-.1-.1-.2M103.4 90.1l.3-.3M103.4 90.1l-.3 .1M103.8 84.3v-.1M103.8 89.4l-.1 .4M103.8 84.3v5.1M103.8 84.3h.5M103.9 90.1h-.5M104.2 89.8h-.5"/>
<path d="M104.3 89.4h-.5M104.4 84.2h-.6M104.6 80.2l.3-.1 .1-.2M105.4 82.4a2.13 2.13 0 0 0-2.5-.7l-2.2 .7M105.7 82.9l-.3-.5M106 82.2l-.3-.5"/>
</g>
<path d="M91.1 78.5h13.9h-27.8h13.9M91.1 79.9h-13.9h27.8h-13.9M91.1 79.9h11h-22h11M91.1 78.5h11h-22h11M77.5 80.2h13.6M81.2 90l4 .2M91.1 80.2h13.5M100.9 90l-4 .2" fill="none" stroke="#000" stroke-width=".2" stroke-dasharray="1.3 .6" stroke-dashoffset=".5"/>
<g fill="none" stroke="#000" stroke-width=".2" stroke-dasharray="1.3 .6" stroke-dashoffset=".4">
<path d="M81 78.9l.7 .4M81 79.9l.7 .4M81.6 79.3l-.6-.4M81.7 79.5l-.7 .4M100.5 79.3l.6-.4M101.1 79.9l-.6-.4M101.2 79.9l-.7-.4M76.4 81.7l.4 .7M76.8 82.4l1.5 1.8M81 80.9l.6 .4M81 84.9l.6 .4M81 87.9l.6 .4"/>
<path d="M81 88.9l.6 .4M81 88.9l.7 .4M81 84.9l.7 .4M81 80.9l.7 .4M81 82.9l.7 .4M81 83.9l.7 .4M81 86.9l.7 .4M81 81.9l.7 .4M81 87.9l.7 .4M81 85.9l.7 .4M81.4 81.7v.7M81.4 82.4l1.5 1.8"/>
<path d="M81.6 83.3l-.6-.4M81.6 84.3l-.6-.4M81.6 82.3l-.6-.4M81.6 80.3l-.6-.4M81.6 87.3l-.6-.4M81.6 86.3l-.6-.4M81.7 83.5l-.7 .4M81.7 81.5l-.7 .4M81.7 84.5l-.7 .4M81.7 82.5l-.7 .4M81.7 80.5l-.7 .4M81.7 88.5l-.7 .4"/>
<path d="M81.7 86.5l-.7 .4M81.7 89.5l-.7 .4M81.7 85.5l-.7 .4M81.7 87.5l-.7 .4M86.1 81.7l.4 .7M86.1 81.7l-2.3 .4M87.1 89.6l13.8 .4M95.1 89.6l-13.9 .4M96 81.7l-.3 .7M98.3 82.1l-2.3-.4M100.5 82.3l.6-.4M100.5 80.3l.6-.4"/>
<path d="M100.5 83.3l.6-.4M100.5 84.3l.6-.4M100.5 81.3l.6-.4M100.5 87.3l.6-.4M100.5 86.3l.6-.4M100.5 89.3l.6-.4M100.5 85.3l.6-.4M100.5 88.3l.6-.4M100.5 82.5l.7 .4M100.5 87.5l.7 .4M100.5 88.5l.7 .4M100.5 86.5l.7 .4"/>
<path d="M100.5 89.5l.7 .4M100.7 82.4l-1.5 1.8M100.8 81.7l-.1 .7M101.1 86.9l-.6-.4M101.1 83.9l-.6-.4M101.1 82.9l-.6-.4M101.1 81.9l-.6-.4M101.1 85.9l-.6-.4M101.1 89.9l-.6-.4M101.1 88.9l-.6-.4M101.1 84.9l-.6-.4M101.1 87.9l-.6-.4"/>
<path d="M101.1 80.9l-.6-.4M101.2 80.9l-.7-.4M101.2 83.9l-.7-.4M101.2 81.9l-.7-.4M101.2 85.9l-.7-.4M101.2 84.9l-.7-.4M105.4 82.4l-1.6 1.8M105.7 81.7l-.3 .7"/>
</g>
<g fill="none" stroke="#000" stroke-width=".2" stroke-dasharray="1.3 .6" stroke-dashoffset=".7">
<path d="M77.2 78.5v1.4M80.1 78.5v1.4M81.6 79.3l3.1 .2 13.3 .5 2.5 .3M88.2 78.3l7.4 .6M93.9 78.3l-7.3 .6M102.1 79.9v-1.4M105 79.9v-1.4M81.6 81.5l3.1-.2 13.3-.5 2.5-.3M81.6 84.5l3.1-.2 13.3-.5 2.5-.3M81.6 82.5l3.1-.2 13.3-.5 2.5-.3M81.6 80.3l2.5-.3 16.4-.7M81.6 89.5l3.1-.2 13.3-.5 2.5-.3"/>
<path d="M81.6 80.3l3.1 .2 13.3 .5 2.5 .3M81.6 82.3l3.1 .2 13.3 .5 2.5 .3M81.6 84.3l3.1 .2 13.3 .5 2.5 .3M81.6 86.3l3.1 .2 13.3 .5 2.5 .3M81.6 88.3l3.1 .2 13.3 .5 2.5 .3M81.6 83.3l3.1 .2 13.3 .5 2.5 .3M81.6 87.3l3.1 .2 13.3 .5 2.5 .3M95.7 82.4a13.9 13.9 0 0 0-9.2 0M100.5 82.3l-3 .2-13.4 .5-2.5 .3M100.5 80.3l-3 .2-13.4 .5-2.5 .3M100.5 84.3l-3 .2-13.4 .5-2.5 .3M100.5 81.3l-3 .2-13.4 .5-2.5 .3"/>
<path d="M100.5 87.3l-3 .2-13.4 .5-2.5 .3M100.5 86.3l-3 .2-13.4 .5-2.5 .3M100.5 85.3l-3 .2-13.4 .5-2.5 .3M100.5 89.5l-3-.2-13.4-.5-2.5-.3M100.5 87.5l-3-.2-13.4-.5-2.5-.3M100.5 85.5l-3-.2-13.4-.5-2.5-.3M100.5 83.5l-3-.2-13.4-.5-2.5-.3M100.5 81.5l-3-.2-13.4-.5-2.5-.3M100.5 82.3l-3-.3-13.4-.5-2.5-.2M100.5 86.3l-3-.3-13.4-.5-2.5-.2M100.5 88.5l-3-.2-13.4-.5-2.5-.3M100.5 86.5l-3-.2-13.4-.5-2.5-.3"/>
<path d="M100.5 84.5l-3-.2-13.4-.5-2.5-.3M100.5 82.5l-3-.2-13.4-.5-2.5-.3M100.5 80.5l-3-.2-13.4-.5-2.5-.3"/>
</g>
<path d="M95.6 78.9h-1.9" fill="none" stroke="#000" stroke-width=".2" stroke-dasharray="1.3 .6" stroke-dashoffset="1"/>
<path d="M78.4 84.3h4.6M78.8 90.1h4.6M82.9 84.2h-4.6M83 89.4h-4.6M83.1 89.8h-4.6M86.9 90.2l-4.7-.6M95.2 90.2l4.8-.6M98.8 90.1h4.6M99.2 84.3h4.6M103.7 89.8h-4.7M103.8 89.4h-4.6M103.8 84.2h-4.6" fill="none" stroke="#000" stroke-width=".2" stroke-dasharray="1.3 .6" stroke-dashoffset=".2"/>
<path d="M82.2 89.6h4.9M86.5 90.1h-3.1M98.8 90.1h-3.1M100 89.6h-4.9" fill="none" stroke="#000" stroke-width=".2" stroke-dasharray="1.3 .6" stroke-dashoffset=".1"/>
<path d="M82.8 82.1l-1.4-.4M87.1 89.6l-5.5-.3M100.8 81.7l-1.5 .4" fill="none" stroke="#000" stroke-width=".2" stroke-dasharray="1.3 .6" stroke-dashoffset=".8"/>
<path d="M86.5 84.2h-3.6M86.5 90.1h9.2M86.5 84.3h9.2M95.7 89.8h-9.2M95.7 89.4h-9.2M95.7 84.2h-9.2M99.2 84.2h-3.5" fill="none" stroke="#000" stroke-width=".2" stroke-dasharray="1.3 .6" stroke-dashoffset="-.2"/>
<path d="M86.5 82.4v1.8M95.7 82.4v1.8" fill="none" stroke="#000" stroke-width=".2" stroke-dasharray="1.3 .6" stroke-dashoffset=".9"/>
<g fill="none" stroke="#000" stroke-width=".2" stroke-dasharray="1.3 .6" stroke-dashoffset=".3">
<path d="M81 79.9l.6-.4M101.1 78.9l-.6 .4M81 83.9l.6-.4M81 81.9l.6-.4M81 82.9l.6-.4M81 86.9l.6-.4M81 89.9l.6-.4M81 85.9l.6-.4M81.6 84.5l-.6 .4M81.6 80.5l-.6 .4M81.6 88.5l-.6 .4M81.6 87.5l-.6 .4"/>
<path d="M100.5 82.3l.6-.4M100.5 80.3l.6-.4M100.5 84.3l.6-.4M100.5 81.3l.6-.4M100.5 86.3l.6-.4M100.5 85.3l.6-.4M101.1 82.9l-.6 .4M101.1 86.9l-.6 .4M101.1 88.9l-.6 .4M101.1 87.9l-.6 .4"/>
</g>
<g fill="none" stroke="#c3c8d2" stroke-width=".2" stroke-dasharray="1.3 .6">
<path d="M81 79.9l3.3-.3 14.3-.5 2.6-.2M101.2 78.9h.1M101.2 79.9l-3.4-.3-14.2-.5-2.6-.2M81 83.9l3.3-.3 14.3-.5 2.6-.2M81 82.9l3.3-.3 14.3-.5 2.6-.2M81 81.9l3.3-.3 14.3-.5 2.6-.2M81 80.9l3.3-.3 14.3-.5 2.6-.2M81 84.9l3.3-.3 14.3-.5 2.6-.2M81 86.9l3.3-.3 14.3-.5 2.6-.2M81 87.9l3.3-.3 14.3-.5 2.6-.2M81 85.9l3.3-.3 14.3-.5 2.6-.2M81 88.9l3.3 .3 14.3 .5 2.6 .2"/>
<path d="M81 87.9l3.3 .3 14.3 .5 2.6 .2M81 89.9h.1M81 89.9l5 .3M101.2 87.9l-3.4 .3-14.2 .5-2.6 .2M101.2 85.9l-3.4-.3-14.2-.5-2.6-.2M101.2 81.9l-3.4-.3-14.2-.5-2.6-.2M101.2 86.9l-3.4-.3-14.2-.5-2.6-.2M101.2 83.9l-3.4-.3-14.2-.5-2.6-.2M101.2 82.9l-3.4-.3-14.2-.5-2.6-.2M101.2 84.9l-3.4-.3-14.2-.5-2.6-.2M101.2 87.9l-3.4-.3-14.2-.5-2.6-.2M101.2 80.9l-3.4-.3-14.2-.5-2.6-.2"/>
</g>
<path d="M81.6 83.5l3.1-.2 13.3-.5 2.5-.3M81.6 80.5l3.1-.2 13.3-.5 2.5-.3M81.6 84.3l2.5-.3 16.4-.7M81.6 88.5l3.1-.2 13.3-.5 2.5-.3M81.6 86.5l3.1-.2 13.3-.5 2.5-.3M81.6 85.5l3.1-.2 13.3-.5 2.5-.3M81.6 87.5l3.1-.2 13.3-.5 2.5-.3M100.5 88.3l-3 .2-13.4 .5-2.5 .3" fill="none" stroke="#c3c8d2" stroke-width=".2" stroke-dasharray="1.3 .6" stroke-dashoffset=".7"/>
<path d="M93.7 78.9l-12 .6" fill="none" stroke="#c3c8d2" stroke-width=".2" stroke-dasharray="1.3 .6" stroke-dashoffset=".4"/>
<path d="M93.1 78.3l-9.5 .4-2.6 .2M100.5 79.5l-2.5-.2-9.5-.4M101.1 78.9l-12-.6" fill="none" stroke="#c3c8d2" stroke-width=".2" stroke-dasharray="1.3 .6" stroke-dashoffset=".3"/>
<path d="M177.6 78.3l-.3 .3M199.3 79.1l-1.2 1.1M203.2 79.7l-5.4 5.4M175.7 80.2l-1.7 1.7M178.4 86.5l-2.1 2.1M178.7 81.7l-2.5 2.5M200.3 87.1l-2.2 2.1" fill="none" stroke="#000" stroke-width=".2"/>
<g font-size="8.5">
<text x="209.3" y="174.2">Valve, PEEP</text>
<text x="226" y="182.3">nut</text>
<text x="198.9" y="195.5">A</text>
<text x="257.4" y="195.4">2</text>
</g>
<g font-size="8.1">
<text x="67.6" y="8.9">2</text>
<text x="207.3" y="8.9">1</text>
<text x="4.4" y="56.2">B</text>
<text x="270.4" y="56.2">B</text>
<text x="3.7" y="164.1">A</text>
<text x="269.7" y="164.1">A</text>
<text x="67.6" y="212.4">2</text>
<text x="207.3" y="212.4">1</text>
</g>
<text font-size="6.9" x="204.5" y="160.1">Helpful Engineering</text>
<g font-size="4.2" fill="#808080">
<text x="113.2" y="19">R10.06</text>
<text x="116.8" y="36.2">22.00</text>
<text x="86.3" y="56.8">27.80</text>
<text x="86.3" y="61.9">29.80</text>
<text x="184.1" y="69.4">2.90</text>
<text x="125.3" y="74.6">5.84</text>
<text x="132.9" y="80">6.06</text>
<text x="86.5" y="99.6">26.48</text>
<text x="118.2" y="99.6">45°</text>
<text x="62.6" y="115.3">120°</text>
<text x="109.1" y="115.5">R4.00</text>
<text x="117.6" y="130.9">9.24</text>
<text x="117.6" y="135.3">9.24</text>
</g>
<g font-size="4.2">
<text x="107" y="76.9">C</text>
<text x="107.2" y="94.1">C</text>
<text x="174.8" y="96.9">SECTION C-C</text>
</g>
<g font-size="3.4">
<text x="197.8" y="166">TITLE:</text>
<text x="198.7" y="188.1">SIZE</text>
<text x="207.5" y="188.1">DWG. NO.</text>
<text x="256.5" y="188.2">REV</text>
<text x="198.8" y="201.7">SCALE: 1:1</text>
<text x="217.7" y="201.8">WEIGHT:</text>
<text x="244.5" y="201.7">SHEET 6 OF 6</text>
</g>
<g font-size="2.5">
<text x="170.1" y="161.4">Filip Kober</text>
<text x="170.6" y="166.2">Burhan Q</text>
</g>
<text font-size="2.4" x="119.8" y="156.2">UNLESS OTHERWISE SPECIFIED:</text>
<g font-size="2.2">
<text x="119.5" y="161.8">DIMENSIONS ARE IN MM</text>
<text x="154.8" y="161.4">Design from</text>
<text x="173.2" y="156.8">NAME</text>
<text x="187.9" y="156.7">DATE</text>
<text x="119.5" y="164.4">TOLERANCES:</text>
<text x="119.5" y="167.1">FRACTIONAL</text>
<text x="154.9" y="166.3">Drawn by</text>
<text x="119.5" y="169.7">ANGULAR: MACH</text>
<text x="119.5" y="172.4">TWO PLACE DECIMAL</text>
<text x="142.5" y="169.7">BEND</text>
<text x="154.8" y="171">ENG APPR.</text>
<text x="119.5" y="175">THREE PLACE DECIMAL</text>
<text x="154.9" y="175.7">MFG APPR.</text>
<text x="154.9" y="180.4">Q.A.</text>
<text x="154.9" y="184.6">COMMENTS:</text>
</g>
<g font-size="2.1">
<text x="75.5" y="195.7">NEXT ASSY</text>
<text x="100.9" y="195.7">USED ON</text>
<text x="86.9" y="201.5">APPLICATION</text>
<text x="123.1" y="201.6">DO NOT SCALE DRAWING</text>
</g>
<g font-size="2">
<text x="119.2" y="180.6">INTERPRET GEOMETRIC</text>
<text x="119.2" y="183.1">TOLERANCING PER:</text>
<text x="119.1" y="186.7">MATERIAL</text>
<text x="119.1" y="193.5">FINISH</text>
</g>
</svg>
